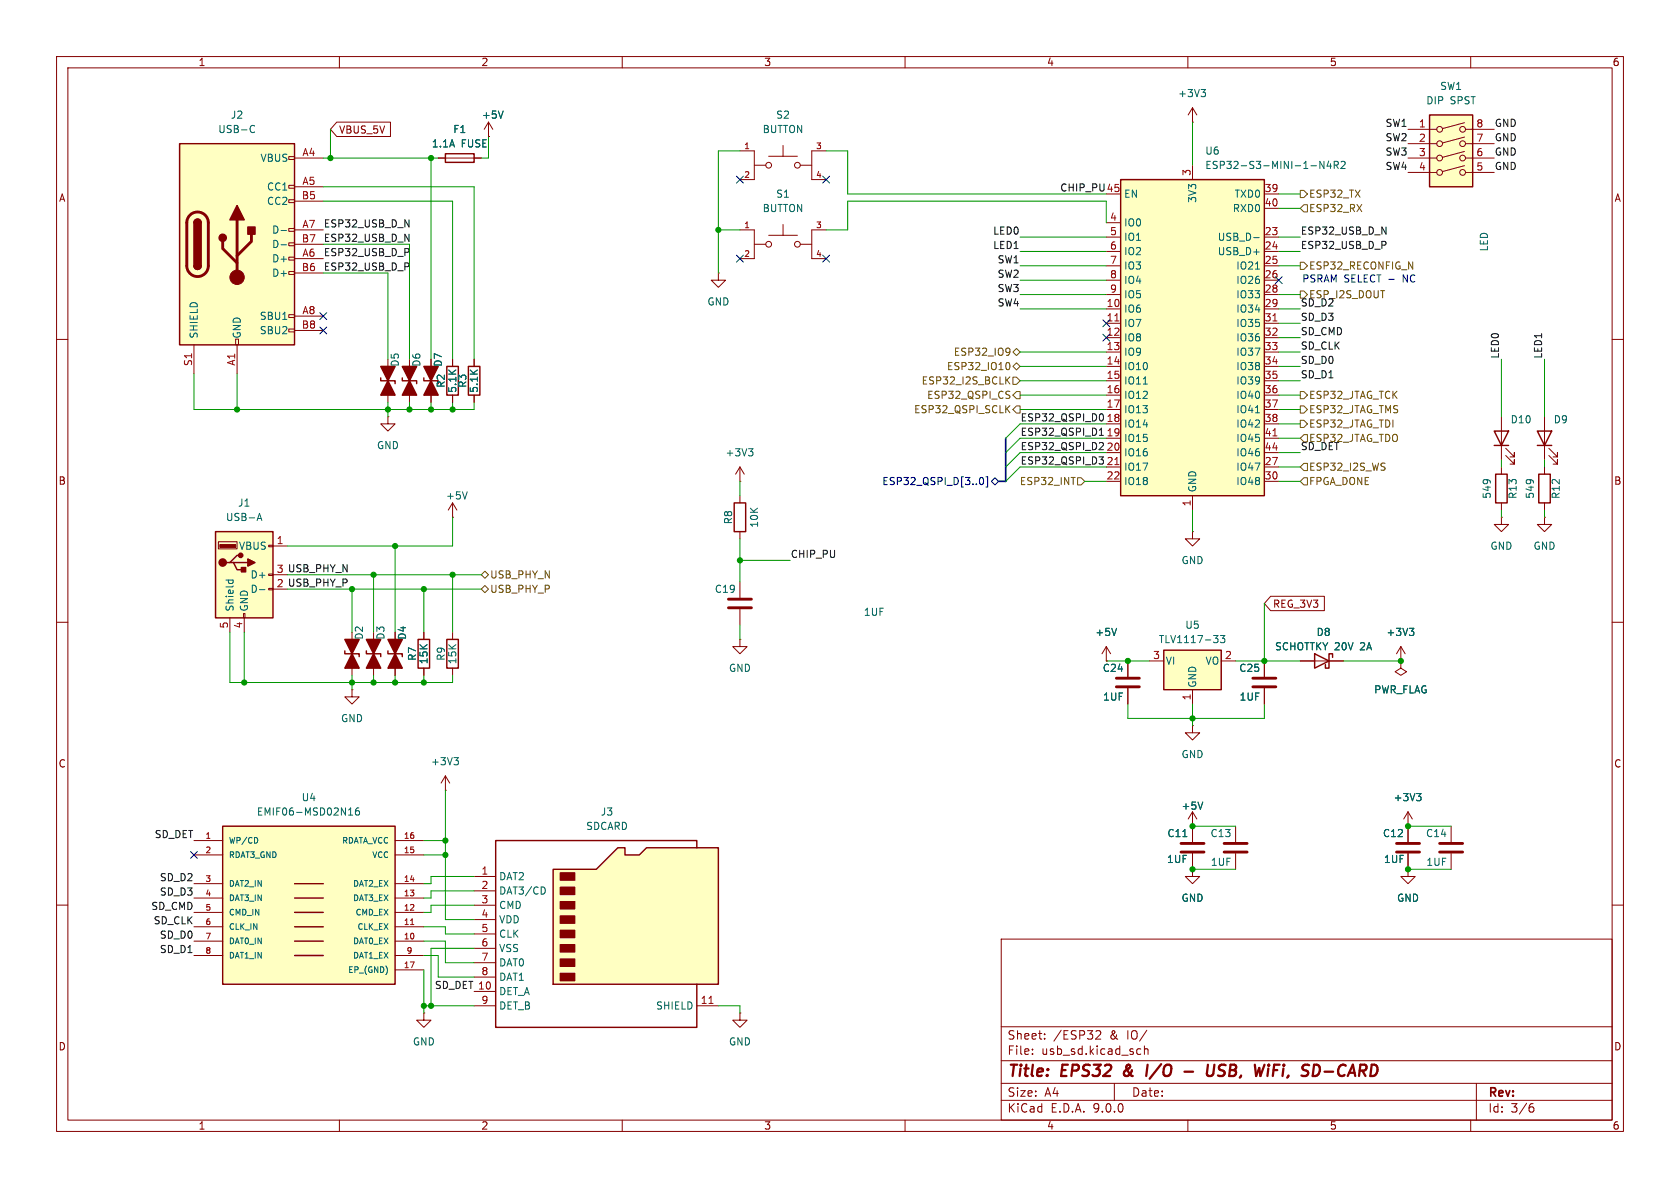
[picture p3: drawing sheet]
<svg xmlns="http://www.w3.org/2000/svg" width="297mm" height="210mm" viewBox="0 0 297 210" stroke-linecap="round" stroke-linejoin="round" font-family="sans-serif">
<g fill="none" stroke="#840000" stroke-width=".18">
<path d="M10 10h277v190h-277zM12 12h273v186h-273zM60 10v2M110 10v2M160 10v2M210 10v2M260 10v2M86.4 24.1h.1M86.4 21.6l-.8 1.3M86.4 21.6l.7 1.3M86.4 21.6v2.5M10 60h2"/>
<path d="M68.6 63.5v7.6M72.4 63.5v7.6M76.2 63.5v7.6M80 63.5v1.3M80 69.9v1.2M285 60h2M210.8 94v1.3h1.3l-1.3 1.2-1.3-1.2h1.3M210.8 94h.1M10 110h2M285 110h2M10 160h2M177 166h108v32h-108z"/>
<path d="M285 160h2M60 198v2M110 198v2M160 198v2M177 194.5h108M177 191.5h108M177 187.5h108M177 181.5h108M182.5 186.3v.1M182.5 185.5v.1M184.7 183.6v.1M184.7 182.8v.1"/>
<path d="M193.8 182.3l.5-.1 .2 .1 .1 .3-.9 1.1h.9M197 191.5v3M201.2 185.4l.5 .1M201.7 186.3l-.5 .1M202.3 185.5l.2-.1 .4 .1 .1 .9M202.3 184.9v1.5M210 198v2M260 198v2M261 191.5v6.5M270.6 195.7h.4l.2 .3-.1 .5-.5 .1M271 195.1l-.4 .1"/>
</g>
<g fill="none" stroke="#840000" stroke-width=".4">
<path d="M198.8 189.4a.53 .53 0 0 0 0 .7M202.9 188.2l-.3 2M205.3 188.1l-2.1 2.6M209.4 189.4h1.5M213.6 188.2l-.3 1.6 .2 .3a.66 .66 0 0 0 1-.3l.2-1.6M215.3 190.1l.8 .1M215.9 188.2l-.2 .1a.46 .46 0 0 0-.2 .5 .46 .46 0 0 0 .3 .4l.4 .1M224.2 188.9l-.1 1.3M224.3 188.2v.2M224.3 188.2l-.1 .1 .1 .1M224.3 188.2l.1 .1-.1 .1M225.1 189.2h.7"/>
<path d="M226.2 188.2h-.9l-.3 2M234.2 189.4h1.5"/>
</g>
<g fill="#840000" stroke="#840000" stroke-width=".25">
<path d="M76.2 67.3l1.3 2.6h-2.6z"/>
<path d="M74.9 64.8h2.6l-1.3 2.5z"/>
<path d="M68.6 67.3l1.2 2.6h-2.5z"/>
<path d="M67.3 64.8h2.5l-1.2 2.5z"/>
<path d="M72.4 67.3l1.3 2.6h-2.6z"/>
<path d="M71.1 64.8h2.6l-1.3 2.5z"/>
</g>
<path d="M67.3 66.8v.5h2.5v.5M71.1 66.8v.5h2.6v.5M74.9 66.8v.5h2.6v.5M79 64.8h2v5.1h-2z" fill="none" stroke="#840000" stroke-width=".25"/>
<path d="M89 19.6l-.5 1.3" fill="none" stroke="#006464" stroke-width=".18"/>
<path d="M31.7 25.4h20.4v35.6h-20.4z" fill="#ffffc2"/>
<g fill="none" stroke="#840000" stroke-width=".18">
<path d="M51.1 27.7h1v.5h-1zM51.1 32.8h1v.5h-1zM51.1 35.3h1v.5h-1zM52.1 27.9h5M52.1 33h5M52.1 35.6h5M41.7 59.9h.5v1.1h-.5zM51.1 40.4h1v.5h-1zM51.1 42.9h1v.5h-1zM51.1 45.5h1v.5h-1zM51.1 48h1v.5h-1zM51.1 55.6h1v.5h-1z"/>
<path d="M51.1 58.2h1v.5h-1zM52.1 40.6h5M52.1 43.2h5M52.1 45.7h5M52.1 48.3h5M52.1 55.9h5M52.1 58.4h5M34.3 61v5M41.9 61v5"/>
</g>
<path d="M31.7 25.4h20.4v35.6h-20.4zM34.3 39.4a.64 .64 0 0 1 .6-.7 .64 .64 0 0 1 .7 .7M34.3 47a.64 .64 0 0 0 .6 .6 .64 .64 0 0 0 .7-.6" fill="none" stroke="#840000" stroke-width=".25"/>
<path d="M33.6 38a1.9 1.9 0 0 1 2-.4 1.9 1.9 0 0 1 1.2 1.8v7.6a1.91 1.91 0 0 1-1.9 1.9 1.91 1.91 0 0 1-1.9-1.9v-7.8l.2-.6zM41.9 38.9v10.1M39.4 42.7v1.2l2.5 2.6M44.4 41.4v1.3l-2.5 2.5" fill="none" stroke="#840000" stroke-width=".51"/>
<g fill="#840000" stroke="#840000" stroke-width=".25">
<path d="M34.3 39.4h1.3v7.6h-1.3z"/>
<path d="M34.5 38.9a.64 .64 0 0 1 .7-.1 .64 .64 0 0 1 .4 .6h-1.3z"/>
<path d="M34.3 47h1.3a.64 .64 0 0 1-.7 .6 .64 .64 0 0 1-.6-.6z"/>
<path d="M41.9 36.3l1.3 2.6h-2.6z"/>
<path d="M43.8 40.1h1.3v1.3h-1.3z"/>
<circle cx="39.4" cy="42" r=".63"/>
</g>
<circle cx="41.9" cy="49" r="1.27" fill="#840000" stroke="#840000" stroke-width=".18"/>
<path d="M44.4 22.2h.4l.2 .1M45 23.3l-.2 .1h-.4M49.7 40.7h1M49.7 43.3h1" fill="none" stroke="#006464" stroke-width=".18"/>
<path d="M39.4 146.1h30.4v27.9h-30.4z" fill="#ffffc2"/>
<path d="M272 83.8h2.1v5.1h-2.1zM39.4 146.1h30.4v27.9h-30.4zM52.1 156.2h5M52.1 158.8h5M52.1 161.3h5M52.1 163.8h5M52.1 166.4h5M52.1 168.9h5" fill="none" stroke="#840000" stroke-width=".25"/>
<g fill="none" stroke="#840000" stroke-width=".18">
<path d="M273 91.4v1.3h1.3l-1.3 1.3-1.2-1.3h1.2M273 91.4h.1M273 82.6v1.2M273 88.9v1.3M34.3 148.6h5.1M34.3 151.1h5.1M34.3 156.2h5.1M34.3 158.8h5.1M69.8 148.6h5.1M69.8 151.1h5.1M69.8 156.2h5.1M69.8 158.8h5.1"/>
<path d="M34.3 161.3h5.1M34.3 163.8h5.1M34.3 166.4h5.1M34.3 168.9h5.1M69.8 161.3h5.1M69.8 163.8h5.1M69.8 166.4h5.1M69.8 168.9h5.1M69.8 171.5h5.1M130.8 179.1v1.2h1.3l-1.3 1.3-1.3-1.3h1.3M130.8 179.1h.1"/>
</g>
<path d="M45.5 148.3v.5M61.6 144.1h.8M61.7 143.1l.3-.3v1.3M63.4 142.8l-.3 .1a.86 .86 0 0 0 0 1.2l.4-.1 .1-.5-.3-.2h-.2l-.3 .2" fill="none" stroke="#006464" stroke-width=".18"/>
<path d="M72.6 163.4h.6" fill="none" stroke="#a90000" stroke-width=".18"/>
<path d="M97.8 153.7h7.6l3.8-3.8h1.3v1.2h2.5l1.3-1.2h12.7v24.1h-29.2z" fill="#ffffc2"/>
<path d="M271.8 76.2h2.5l-1.3 2.5zM271.8 78.7h2.5M264.4 83.8h2v5.1h-2zM232.4 115.6l2.5 1.2-2.5 1.3zM235.6 116.2v-.6h-.7v2.5h-.6v-.6M97.8 153.7h7.6l3.8-3.8h1.3v1.2h2.5l1.3-1.2h12.7v24.1h-29.2zM123.2 149.9v-1.3h-35.6v33h35.6v-7.6" fill="none" stroke="#840000" stroke-width=".25"/>
<g fill="#840000" stroke="#840000" stroke-width=".25">
<path d="M99.1 154.3h2.5v1.3h-2.5z"/>
<path d="M99.1 156.8h2.5v1.3h-2.5z"/>
<path d="M99.1 159.4h2.5v1.3h-2.5z"/>
<path d="M99.1 161.9h2.5v1.3h-2.5z"/>
<path d="M99.1 164.5h2.5v1.2h-2.5z"/>
<path d="M99.1 167h2.5v1.3h-2.5z"/>
<path d="M99.1 169.5h2.5v1.3h-2.5z"/>
<path d="M99.1 172.1h2.5v1.3h-2.5z"/>
</g>
<g fill="none" stroke="#840000" stroke-width=".18">
<path d="M210.8 19.1l-.7 1.2M210.8 19.1l.8 1.2M210.8 19.1v2.5M210.8 21.6h.1M273 73.7v7.6M273.8 79.2l1.5 1.6v-.8v.8h-.7M265.4 91.4v1.3h1.3l-1.3 1.3-1.2-1.3h1.2M265.4 91.4h.1M265.4 82.6v1.2M265.4 88.9v1.3M273.8 80.5l1.5 1.5v-.7v.7h-.7M223.5 116.8v2.8"/>
<path d="M229.9 116.8h7.6M247.6 116.8h.1M247.6 116.8v1.3l1.1 .6-1.1 .7-1-.7 1-.6M247.6 114.3l-.7 1.3M247.6 114.3l.8 1.3M247.6 114.3v2.5M78.7 139.7h.1M78.7 137.2l-.7 1.2M78.7 137.2l.8 1.2M78.7 137.2v2.5M210.8 128.3v1.2h1.3l-1.3 1.3-1.3-1.3h1.3M210.8 128.3h.1"/>
<path d="M223.5 121.7v2.8M83.8 154.9h3.8M83.8 157.5h3.8M83.8 160h3.8M83.8 162.6h3.8M83.8 165.1h3.8M83.8 167.6h3.8M83.8 170.2h3.8M83.8 172.7h3.8M83.8 175.3h3.8M83.8 177.8h3.8M123.2 177.8h3.8"/>
</g>
<path d="M212.3 15.8h.8l-.4 .5M212.9 16.3l.2 .2v.3l-.2 .3M249.2 111.1h.7l-.4 .5M249.7 111.6l.2 .2v.3l-.2 .2M80.3 133.9h.7l-.4 .5M80.8 134.4l.2 .3v.3l-.2 .2M96.2 156.9l.2 .4-.2 .7" fill="none" stroke="#006464" stroke-width=".18"/>
<path d="M125.3 177.4h.8" fill="none" stroke="#a90000" stroke-width=".18"/>
<path d="M221.5 119.9h4.1M221.5 121.4h4.1" fill="none" stroke="#840000" stroke-width=".51"/>
<path d="M198.1 31.8h25.4v55.8h-25.4z" fill="#ffffc2"/>
<path d="M198.1 31.8h25.4v55.8h-25.4z" fill="none" stroke="#840000" stroke-width=".25"/>
<g fill="none" stroke="#840000" stroke-width=".18">
<path d="M195.6 34.3h2.5M195.6 39.4h2.5M210.8 29.2v2.6M223.5 34.3h2.6M223.5 36.8h2.6M195.6 41.9h2.5M195.6 44.5h2.5M195.6 47h2.5M195.6 49.5h2.5M195.6 52.1h2.5M195.6 54.6h2.5M195.6 57.2h2.5"/>
<path d="M195.6 59.7h2.5M223.5 41.9h2.6M223.5 44.5h2.6M223.5 47h2.6M223.5 49.5h2.6M223.5 52.1h2.6M223.5 54.6h2.6M223.5 57.2h2.6M223.5 59.7h2.6M195.6 62.2h2.5M195.6 64.8h2.5M195.6 67.3h2.5"/>
<path d="M195.6 69.9h2.5M195.6 72.4h2.5M195.6 74.9h2.5M195.6 77.5h2.5M223.5 62.2h2.6M223.5 64.8h2.6M223.5 67.3h2.6M223.5 69.9h2.6M223.5 72.4h2.6M223.5 74.9h2.6M223.5 77.5h2.6M195.6 80h2.5"/>
<path d="M195.6 82.6h2.5M195.6 85.1h2.5M210.8 87.6v2.6M223.5 80h2.6M223.5 82.6h2.6M223.5 85.1h2.6M195.6 116.8h.1M195.6 114.3l-.8 1.3M195.6 114.3l.7 1.3M195.6 114.3v2.5M199.4 116.8v2.8M199.4 121.7v2.8"/>
</g>
<path d="M197.1 56.7h.7M225 56.7h.8M225 77.1h.8M197.1 82.1h.7" fill="none" stroke="#a90000" stroke-width=".18"/>
<path d="M234.1 28.5v1.3l-.8-1.3v1.3M234.9 28.5l-.3 .9h.8M235.2 28.9v.9M235.9 29.2l.6-.1 .1-.2-.1-.3-.6-.1v1.3M236.2 29.2l.4 .6M237.1 28.6l.5-.1 .2 .4-.8 .9h.8M221.6 42h1M221.9 47.6h.8M202.1 67.9h.7M221.9 73h.8M197.4 111.1l-.4 1.2" fill="none" stroke="#006464" stroke-width=".18"/>
<path d="M197.4 119.9h4M197.4 121.4h4" fill="none" stroke="#840000" stroke-width=".51"/>
<path d="M205.7 114.9h10.2v7h-10.2z" fill="#ffffc2"/>
<path d="M264.2 76.2h2.5l-1.3 2.5zM264.2 78.7h2.5M79 113h2v5.1h-2zM205.7 114.9h10.2v7h-10.2z" fill="none" stroke="#840000" stroke-width=".25"/>
<g fill="none" stroke="#840000" stroke-width=".18">
<path d="M130.8 26.7h2.5v5.1h-2.5M133.3 29.2h2.1M135.9 27.6h5.1M138.4 25.7v1.9M138.4 39.7v1.9M141.5 29.2h2M146 26.7h-2.5v5.1h2.5M130.8 40.6h2.5v5.1h-2.5M133.3 43.2h2.1M135.9 41.6h5.1M141.5 43.2h2M146 40.6h-2.5v5.1h2.5"/>
<path d="M68.6 73.7v1.2h1.2l-1.2 1.3-1.3-1.3h1.3M68.6 73.7h.1M265.4 73.7v7.6M266.2 79.2l1.5 1.6v-.8v.8h-.7M266.2 80.5l1.5 1.5v-.7v.7h-.7M80 111.8v1.2M80 118.1v1.3M203.2 116.8h2.5M215.9 116.8h2.5M210.8 121.9v2.6M248.9 146.1h.1M248.9 153.7v1.2h1.3l-1.3 1.3-1.3-1.3h1.3"/>
<path d="M248.9 153.7h.1M248.9 143.5v5.3M248.9 150.9v2.8M248.9 143.5l-.7 1.3M248.9 143.5l.8 1.3M256.5 146.1v2.7M256.5 150.9v2.8M74.9 179.1v1.2h1.3l-1.3 1.3-1.2-1.3h1.2M74.9 179.1h.1"/>
<circle cx="135.9" cy="29.2" r=".51"/>
<circle cx="141" cy="29.2" r=".51"/>
<circle cx="135.9" cy="43.2" r=".51"/>
<circle cx="141" cy="43.2" r=".51"/>
</g>
<path d="M214.5 112.3h.8l-.4 .5 .4 .1v.5l-.2 .2h-.4M215.7 112.3h.8l-.4 .5 .4 .1v.6l-.2 .1-.6-.1M250.4 140.3h.8l-.4 .5M251 140.8l.2 .2v.3l-.2 .2" fill="none" stroke="#006464" stroke-width=".18"/>
<path d="M246.9 149.1h4.1M246.9 150.6h4.1M254.5 149.1h4.1M254.5 150.6h4.1" fill="none" stroke="#840000" stroke-width=".51"/>
<path d="M252.7 20.3h7.6v12.7h-7.6z" fill="#ffffc2"/>
<g fill="none" stroke="#840000" stroke-width=".18">
<path d="M248.9 22.9h5.1M248.9 25.4h5.1M248.9 27.9h5.1M248.9 30.5h5.1M258.9 21.7l-3.9 1M258.9 24.2l-3.9 1.1M258.9 26.8l-3.9 1M258.9 29.3l-3.9 1M259.1 22.9h5.1M259.1 25.4h5.1M259.1 27.9h5.1M259.1 30.5h5.1"/>
<path d="M127 48.3v1.2h1.3l-1.3 1.3-1.3-1.3h1.3M127 48.3h.1M130.8 85.1h.1M130.8 82.6v2.5M130.8 87.6v1.3M130.8 94v1.3M130.8 82.6l-.8 1.2M130.8 82.6l.8 1.2M62.2 111.8v7.6M66 111.8v7.6M69.8 111.8v7.6M74.9 111.8v1.2"/>
<path d="M74.9 118.1v1.3M130.8 113v1.3h1.3l-1.3 1.3-1.3-1.3h1.3M130.8 113h.1M130.8 102.9v2.8M130.8 107.7v2.8M62.2 121.9v1.3h1.3l-1.3 1.3-1.2-1.3h1.2M62.2 121.9h.1M210.8 146.1h.1M210.8 153.7v1.2h1.3l-1.3 1.3-1.3-1.3h1.3M210.8 153.7h.1M210.8 143.5l-.7 1.3M210.8 143.5l.8 1.3"/>
<path d="M210.8 143.5v5.3M210.8 150.9v2.8"/>
<circle cx="254.5" cy="22.9" r=".51"/>
<circle cx="254.5" cy="25.4" r=".51"/>
<circle cx="254.5" cy="27.9" r=".51"/>
<circle cx="254.5" cy="30.5" r=".51"/>
<circle cx="258.6" cy="25.4" r=".51"/>
<circle cx="258.6" cy="30.5" r=".51"/>
<circle cx="258.6" cy="22.9" r=".51"/>
<circle cx="258.6" cy="27.9" r=".51"/>
</g>
<path d="M252.7 20.3h7.6v12.7h-7.6zM129.8 88.9h2v5.1h-2zM61 115.1v.5h2.5v.5M64.8 115.1v.5h2.5v.5M68.6 115.1v.5h2.5v.5M73.9 113h2v5.1h-2z" fill="none" stroke="#840000" stroke-width=".25"/>
<path d="M132.3 79.3h.8l-.4 .5M132.9 79.8l.2 .2v.3l-.2 .3M209.1 147.9h.7M212.6 141.8l-.4 1.3" fill="none" stroke="#006464" stroke-width=".18"/>
<path d="M128.8 105.9h4M128.8 107.4h4M208.8 149.1h4.1M208.8 150.6h4.1" fill="none" stroke="#840000" stroke-width=".51"/>
<g fill="#840000" stroke="#840000" stroke-width=".25">
<path d="M62.2 115.6l1.3 2.5h-2.5z"/>
<path d="M61 113h2.5l-1.3 2.6z"/>
<path d="M66 115.6l1.3 2.5h-2.5z"/>
<path d="M64.8 113h2.5l-1.3 2.6z"/>
<path d="M69.8 115.6l1.3 2.5h-2.5z"/>
<path d="M68.6 113h2.5l-1.3 2.6z"/>
</g>
<path d="M38.1 94h10.2v15.2h-10.2z" fill="#ffffc2"/>
<path d="M78.7 27.2h5.1v1.5h-5.1zM82.8 64.8h2v5.1h-2zM38.1 94h10.2v15.2h-10.2zM40.6 99.4h.7l.6 1.3h1.3M41.3 99.4h2.5M42.5 98.2h-.6l-1.3 1.2h-.6" fill="none" stroke="#840000" stroke-width=".25"/>
<g fill="#840000" stroke="#840000" stroke-width=".25">
<path d="M42.7 100.3h.7v.8h-.7z"/>
<path d="M43.8 98.8l1.3 .6-1.3 .7z"/>
<circle cx="39.4" cy="99.4" r=".63"/>
<circle cx="42.5" cy="98.2" r=".38"/>
</g>
<path d="M38.9 96.3h2.8v.5h-2.8z" fill="#840000" stroke="#840000" stroke-width=".18"/>
<g fill="none" stroke="#840000" stroke-width=".18">
<path d="M59.5 21.6h9.5v2.5h-9.5l-1.1-1.2zM77.5 27.9h7.6M86.4 24.1h.1M76.2 63.5v2.5M76.2 68.6v2.5M80 63.5v1.3M80 69.9v1.2M83.8 63.5v1.3M83.8 69.9v1.2M38.6 95.8h3.3v1.2h-3.3zM47.5 96.4h.8v.2h-.8zM48.3 96.5h2.5"/>
<path d="M80 91.4h.1M80 88.9l-.8 1.3M80 88.9l.8 1.3M80 88.9v2.5M40.6 109.2v2.6M43.1 108.5h.2v.7h-.2zM43.2 109.2v2.6M47.5 101.5h.8v.2h-.8zM47.5 104h.8v.3h-.8zM48.3 101.6h2.5M69.8 111.8v2.5M69.8 116.8v2.6"/>
<path d="M74.9 111.8v1.2M74.9 118.1v1.3M195.6 116.8h.1M199.4 116.8v2.8M223.5 116.8v2.8M224.6 105.4h9.5v2.6h-9.5l-1.1-1.3zM229.9 116.8h2.5M234.9 116.8h2.6M247.6 116.8h.1M199.4 121.7v2.8M223.5 121.7v2.8M210.8 146.1h.1"/>
<path d="M210.8 153.7h.1M210.8 146.1v2.7M210.8 150.9v2.8M218.4 146.1v2.7M218.4 150.9v2.8M248.9 146.1h.1M248.9 153.7h.1M248.9 146.1v2.7M248.9 150.9v2.8"/>
</g>
<g fill="none" stroke="#006464" stroke-width=".18">
<path d="M89 19.6l-.5 1.3M45.4 92l.5-1.3 .4 1.3M45.6 91.7h.6M82.6 86.9l-.4 1.3M39.9 102.5h1.3M40.4 102.5v.4M41.2 102.5v.4M45.9 104.2h.9M197.4 111.1l-.4 1.2M249.2 111.1h.7l-.4 .5M249.7 111.6l.2 .2v.3l-.2 .2M209.1 147.9h.7"/>
<path d="M212.6 141.8l-.4 1.3M250.4 140.3h.8l-.4 .5M251 140.8l.2 .2v.3l-.2 .2"/>
</g>
<path d="M216.4 149.1h4.1M216.4 150.6h4.1" fill="none" stroke="#840000" stroke-width=".51"/>
<g fill="none" stroke="#725600" stroke-width=".18">
<path d="M229.9 33.7h.6l.6 .6-.6 .6h-.6zM229.9 36.8l.6-.6h.6v1.3h-.6zM229.9 51.4h.6l.6 .7-.6 .6h-.6zM229.9 46.4h.6l.6 .6-.6 .6h-.6zM178 72.2l.5 .8M178 67.2l.5 .7M178.1 64.1a.68 .68 0 0 1 .5 .6 .68 .68 0 0 1-.5 .6M178.3 61.5l.2 .2a1.07 1.07 0 0 1-.1 1M178.4 69.2h.1M178.5 69.9v.4M178.5 71.7l-.7 .7M178.5 66.6l-.7 .7"/>
<path d="M178.5 62.1l-.2 .2M179.1 62.2l.6-.6 .6 .6-.6 .7zM179.1 66.7h.6l.6 .6-.6 .6h-.6zM179.1 64.8l.6-.7 .6 .7-.6 .6zM179.7 69.2h.6v1.3h-.6l-.6-.6zM179.7 71.8h.6v1.2h-.6l-.6-.6zM229.9 74.3h.6l.6 .6-.6 .7h-.6zM229.9 71.8h.6l.6 .6-.6 .6h-.6zM229.9 69.2h.6l.6 .7-.6 .6h-.6zM230.5 76.8h.6v1.3h-.6l-.6-.6zM190.5 84.5h.6l.7 .6-.7 .6h-.6zM229.9 85.1l.6-.6h.6v1.2h-.6z"/>
<path d="M229.9 82.6l.6-.7h.6v1.3h-.6zM244.7 81.9h.2M244.8 82.6v.4M85.1 104.1l.6-.6 .7 .6-.7 .7zM85.1 101.6l.6-.6 .7 .6-.7 .6z"/>
</g>
<g fill="none" stroke="#000084" stroke-width=".18">
<path d="M130.2 31.1l1.2 1.3M131.4 31.1l-1.2 1.3M145.4 31.1l1.3 1.3M146.7 31.1l-1.3 1.3M56.5 57.8l1.3 1.2M56.5 55.3l1.3 1.2M57.8 57.8l-1.3 1.2M57.8 55.3l-1.3 1.2M130.2 45.1l1.2 1.2M131.4 45.1l-1.2 1.2M145.4 45.1l1.3 1.2M146.7 45.1l-1.3 1.2"/>
<path d="M195 56.5l1.2 1.3M195 59.1l1.2 1.2M196.2 56.5l-1.2 1.3M196.2 59.1l-1.2 1.2M225.5 48.9l1.2 1.2M226.7 48.9l-1.2 1.2M173.3 84.5l.2-.1a.68 .68 0 0 1 .4 .6 .68 .68 0 0 1-.4 .7l-.2-.2M174.3 84.3h.3v1.8h-.3M175.3 85.1l.6-.6 .6 .6-.6 .6zM33.7 150.5l1.2 1.2M34.9 150.5l-1.2 1.2"/>
</g>
<g fill="none" stroke="#0f0f0f" stroke-width=".18">
<path d="M71.6 38.9l.7 1.2v-1.2M71.6 41.4l.7 1.3v-1.3M72.2 44l.1 .2-.1 .3M72.2 46.5l.1 .2-.1 .4M244.3 40.1l.7 1.3v-1.3M244.9 42.7l.1 .2-.1 .4M194.3 77h.8M194.5 76l.2-.3v1.3M194.8 73.1a.79 .79 0 0 1 0 1.3M194.8 78.2l.2 .1M195 78.8l-.7 .7h.8M194.3 80.8h.8l-.4 .5"/>
<path d="M194.8 81.3l.2 .1M195 81.9l-.2 .1"/>
</g>
<path d="M177.8 77.5v7.6h-1.3" fill="none" stroke="#000084" stroke-width=".3"/>
<g fill="none" stroke="#009600" stroke-width=".18">
<path d="M57.1 35.6h22.9v27.9M57.1 27.9h20.4M57.1 33h26.7v30.5M58.4 22.9v5M76.2 27.9v35.6M86.4 24.1v3.8h-1.3M130.8 26.7h-3.8v21.6M146 26.7h3.9v7.6h45.7M195.6 39.4v-3.8h-45.7v5h-3.9M210.8 21.6v7.6M226.1 34.3h3.8M226.1 36.8h3.8"/>
<path d="M57.1 43.2h15.3v20.3M57.1 48.3h11.5v15.2M127 40.6h3.8M180.3 44.5h15.3M180.3 54.6h15.3M180.3 52.1h15.3M180.3 49.5h15.3M180.3 41.9h15.3M180.3 47h15.3M226.1 44.5h3.8M226.1 54.6h3.8M226.1 52.1h3.8"/>
<path d="M226.1 41.9h3.8M226.1 47h3.8M226.1 59.7h3.8M226.1 57.2h3.8M34.3 66v6.4h49.5v-1.3M41.9 66v6.4M68.6 71.1v2.6M72.4 71.1v1.3M76.2 71.1v1.3M80 71.1v1.3M180.3 72.4h15.3M180.3 62.2h15.3"/>
<path d="M180.3 69.9h15.3M180.3 64.8h15.3M180.3 67.3h15.3M195.6 74.9h-15.3l-2.5 2.6M195.6 77.5h-15.3l-2.5 2.5M226.1 72.4h3.8M226.1 62.2h3.8M226.1 74.9h3.8M226.1 69.9h3.8M226.1 77.5h3.8M226.1 64.8h3.8M226.1 67.3h3.8"/>
<path d="M265.4 63.5v10.2M273 63.5v10.2M69.8 96.5v15.3M80 91.4v5.1h-29.2M130.8 99.1h8.9M130.8 85.1v2.5M130.8 95.3v7.6M191.8 85.1h3.8M195.6 80h-15.3l-2.5 2.6M195.6 82.6h-15.3l-2.5 2.5M210.8 90.2v3.8M226.1 80h3.8"/>
<path d="M226.1 85.1h3.8M226.1 82.6h3.8M265.4 81.3v1.3M265.4 90.2v1.2M273 81.3v1.3M273 90.2v1.2M40.6 111.8v8.9h39.4v-1.3M43.2 111.8v8.9M50.8 101.6h34.3M50.8 104.1h34.3M62.2 104.1v7.7M62.2 119.4v2.5"/>
<path d="M66 101.6v10.2M66 119.4v1.3M69.8 119.4v1.3M74.9 104.1v7.7M74.9 119.4v1.3M80 101.6v10.2M130.8 110.5v2.5M195.6 116.8h7.6M218.4 116.8h11.5M223.5 106.7v10.1M237.5 116.8h10.1M78.7 139.7v22.9h5.1"/>
<path d="M199.4 124.5v2.5h24.1v-2.5M210.8 124.5v3.8M74.9 151.1h3.8M74.9 148.6h3.8M83.8 154.9h-7.6v1.3h-1.3M83.8 157.5h-7.6v1.3h-1.3M210.8 146.1h7.6M210.8 153.7h7.6M248.9 146.1h7.6M248.9 153.7h7.6M74.9 171.5v7.6M74.9 163.8h3.8v1.3h5.1"/>
<path d="M74.9 166.4h3.8v3.8h5.1M74.9 168.9h2.6v3.8h6.3M74.9 177.8h8.9M83.8 160h-7.6v1.3h-1.3M83.8 167.6h-7.6v10.2M127 177.8h3.8v1.3"/>
</g>
<g fill="#009600" stroke="#009600" stroke-width=".18">
<circle cx="78.7" cy="151.1" r=".46"/>
<circle cx="78.7" cy="148.6" r=".46"/>
<circle cx="74.9" cy="177.8" r=".46"/>
<circle cx="76.2" cy="177.8" r=".46"/>
<circle cx="130.8" cy="99.1" r=".46"/>
<circle cx="76.2" cy="72.4" r=".46"/>
<circle cx="127" cy="40.6" r=".46"/>
<circle cx="62.2" cy="104.1" r=".46"/>
<circle cx="66" cy="101.6" r=".46"/>
<circle cx="74.9" cy="104.1" r=".46"/>
<circle cx="69.8" cy="96.5" r=".46"/>
<circle cx="80" cy="101.6" r=".46"/>
<circle cx="69.8" cy="120.7" r=".46"/>
<circle cx="74.9" cy="120.7" r=".46"/>
<circle cx="72.4" cy="72.4" r=".46"/>
<circle cx="68.6" cy="72.4" r=".46"/>
<circle cx="80" cy="72.4" r=".46"/>
<circle cx="41.9" cy="72.4" r=".46"/>
<circle cx="58.4" cy="27.9" r=".46"/>
<circle cx="76.2" cy="27.9" r=".46"/>
<circle cx="62.2" cy="120.7" r=".46"/>
<circle cx="66" cy="120.7" r=".46"/>
<circle cx="43.2" cy="120.7" r=".46"/>
<circle cx="210.8" cy="127" r=".46"/>
<circle cx="223.5" cy="116.8" r=".46"/>
<circle cx="199.4" cy="116.8" r=".46"/>
<circle cx="248.9" cy="153.7" r=".46"/>
<circle cx="248.9" cy="146.1" r=".46"/>
<circle cx="210.8" cy="153.7" r=".46"/>
<circle cx="210.8" cy="146.1" r=".46"/>
<circle cx="247.6" cy="116.8" r=".46"/>
</g>
<g font-size="2.8" fill="#840000">
<text x="178" y="190.9">Title:</text>
<text x="187.7" y="190.9">EPS32</text>
<text x="199.5" y="190.9">&amp;</text>
<text x="204.3" y="190.9">I/O</text>
<text x="216.6" y="190.9">USB,</text>
<text x="225.8" y="190.9">WiFi,</text>
<text x="235" y="190.9">SD-CARD</text>
</g>
<g font-size="2.1" fill="#840000">
<text x="178" y="184">Sheet:</text>
<text x="186.2" y="184">/ESP32</text>
<text x="196.2" y="184">&amp;</text>
<text x="199.4" y="184">IO/</text>
<text x="178" y="186.7">File:</text>
<text x="184.1" y="186.7">usb_sd.kicad_sch</text>
<text x="178" y="196.9">KiCad</text>
<text x="178" y="194.1">Size:</text>
<text x="184.7" y="194.1">A4</text>
<text x="185.7" y="196.9">E.D.A.</text>
<text x="193.3" y="196.9">9.0.0</text>
<text x="200" y="194.1">Date:</text>
<text x="263" y="194.3">Rev:</text>
<text x="263" y="196.9">Id:</text>
<text x="267.1" y="196.9">3/6</text>
</g>
<g font-size="1.8" fill="#840000">
<text x="35" y="11.9">1</text>
<text x="85" y="11.9">2</text>
<text x="135" y="11.9">3</text>
<text x="185" y="11.9">4</text>
<text x="235" y="11.9">5</text>
<text x="285" y="11.9">6</text>
<text x="59.8" y="23.8">VBUS_5V</text>
<text x="10.3" y="35.9">A</text>
<text x="285.3" y="35.9">A</text>
<text x="10.3" y="85.9">B</text>
<text x="285.3" y="85.9">B</text>
<text x="224.9" y="107.6">REG_3V3</text>
<text x="10.3" y="135.9">C</text>
<text x="285.3" y="135.9">C</text>
<text x="10.3" y="185.9">D</text>
<text x="285.3" y="185.9">D</text>
<text x="35" y="199.9">1</text>
<text x="85" y="199.9">2</text>
<text x="135" y="199.9">3</text>
<text x="185" y="199.9">4</text>
<text x="235" y="199.9">5</text>
<text x="285" y="199.9">6</text>
</g>
<g font-size="1.8" fill="#006464">
<text x="208.2" y="17.4">+3V3</text>
<text x="254.5" y="16.1">SW1</text>
<text x="38.5" y="23.7">USB-C</text>
<text x="40.7" y="21.2">J2</text>
<text x="80" y="23.7">F1</text>
<text x="85.1" y="21.2">+5V</text>
<text x="134.7" y="23.7">BUTTON</text>
<text x="137.1" y="21.2">S2</text>
<text x="252.1" y="18.6">DIP</text>
<text x="256.4" y="18.6">SPST</text>
<text x="46" y="28.8">VBUS</text>
<text x="76.2" y="26.3">1.1A</text>
<text x="81.5" y="26.3">FUSE</text>
<text x="213" y="27.5">U6</text>
<text x="47.1" y="33.9">CC1</text>
<text x="137.1" y="35.2">S1</text>
<text x="198.6" y="35.2">EN</text>
<text x="211.7" y="36" transform="rotate(-90 211.7 36)">3V3</text>
<text x="213" y="30.1">ESP32-S3-MINI-1-N4R2</text>
<text x="218.2" y="35.2">TXD0</text>
<text x="47.1" y="36.4">CC2</text>
<text x="48" y="41.5">D-</text>
<text x="134.7" y="37.7">BUTTON</text>
<text x="198.6" y="40.2">IO0</text>
<text x="217.8" y="37.7">RXD0</text>
<text x="48" y="44">D-</text>
<text x="48" y="46.6">D+</text>
<text x="198.6" y="42.8">IO1</text>
<text x="198.6" y="45.3">IO2</text>
<text x="198.6" y="47.9">IO3</text>
<text x="215.2" y="42.8">USB_D-</text>
<text x="215.2" y="45.3">USB_D+</text>
<text x="218.5" y="47.9">IO21</text>
<text x="263.2" y="44.6" transform="rotate(-90 263.2 44.6)">LED</text>
<text x="48" y="49.1">D+</text>
<text x="198.6" y="50.4">IO4</text>
<text x="198.6" y="52.9">IO5</text>
<text x="218.5" y="50.4">IO26</text>
<text x="218.5" y="52.9">IO33</text>
<text x="35.2" y="59.9" transform="rotate(-90 35.2 59.9)">SHIELD</text>
<text x="42.8" y="59.9" transform="rotate(-90 42.8 59.9)">GND</text>
<text x="45.8" y="56.7">SBU1</text>
<text x="45.8" y="59.3">SBU2</text>
<text x="125" y="54.2">GND</text>
<text x="198.6" y="55.5">IO6</text>
<text x="198.6" y="58">IO7</text>
<text x="218.5" y="55.5">IO34</text>
<text x="218.5" y="58">IO35</text>
<text x="70.7" y="64.9" transform="rotate(-90 70.7 64.9)">D5</text>
<text x="74.5" y="64.9" transform="rotate(-90 74.5 64.9)">D6</text>
<text x="78.3" y="64.9" transform="rotate(-90 78.3 64.9)">D7</text>
<text x="198.6" y="60.6">IO8</text>
<text x="198.6" y="63.1">IO9</text>
<text x="198.6" y="65.6">IO10</text>
<text x="218.5" y="60.6">IO36</text>
<text x="218.5" y="63.1">IO37</text>
<text x="218.5" y="65.6">IO38</text>
<text x="78.8" y="68.7" transform="rotate(-90 78.8 68.7)">R2</text>
<text x="80.9" y="69.6" transform="rotate(-90 80.9 69.6)">5.1K</text>
<text x="82.7" y="68.7" transform="rotate(-90 82.7 68.7)">R3</text>
<text x="84.7" y="69.6" transform="rotate(-90 84.7 69.6)">5.1K</text>
<text x="198.6" y="68.2">IO11</text>
<text x="198.6" y="70.7">IO12</text>
<text x="218.5" y="68.2">IO39</text>
<text x="218.5" y="70.7">IO40</text>
<text x="198.6" y="73.3">IO13</text>
<text x="198.6" y="75.8">IO14</text>
<text x="218.5" y="73.3">IO41</text>
<text x="218.5" y="75.8">IO42</text>
<text x="267" y="75">D10</text>
<text x="274.6" y="75">D9</text>
<text x="66.5" y="79.6">GND</text>
<text x="128.2" y="80.9">+3V3</text>
<text x="198.6" y="78.3">IO15</text>
<text x="198.6" y="80.9">IO16</text>
<text x="198.6" y="83.4">IO17</text>
<text x="218.5" y="78.3">IO45</text>
<text x="218.5" y="80.9">IO46</text>
<text x="218.5" y="83.4">IO47</text>
<text x="42" y="89.8">J1</text>
<text x="78.7" y="88.5">+5V</text>
<text x="198.6" y="86">IO18</text>
<text x="211.7" y="87.1" transform="rotate(-90 211.7 87.1)">GND</text>
<text x="218.5" y="86">IO48</text>
<text x="263.8" y="88.3" transform="rotate(-90 263.8 88.3)">549</text>
<text x="268.3" y="88.3" transform="rotate(-90 268.3 88.3)">R13</text>
<text x="271.4" y="88.3" transform="rotate(-90 271.4 88.3)">549</text>
<text x="275.9" y="88.3" transform="rotate(-90 275.9 88.3)">R12</text>
<text x="39.8" y="92.3">USB-A</text>
<text x="129.6" y="92.8" transform="rotate(-90 129.6 92.8)">R8</text>
<text x="134.2" y="93.4" transform="rotate(-90 134.2 93.4)">10K</text>
<text x="42.1" y="97.4">VBUS</text>
<text x="208.8" y="99.9">GND</text>
<text x="263.4" y="97.4">GND</text>
<text x="271" y="97.4">GND</text>
<text x="44.2" y="102.5">D+</text>
<text x="44.2" y="105">D-</text>
<text x="126.3" y="105">C19</text>
<text x="41.5" y="108.2" transform="rotate(-90 41.5 108.2)">Shield</text>
<text x="44" y="108.2" transform="rotate(-90 44 108.2)">GND</text>
<text x="64.4" y="113.2" transform="rotate(-90 64.4 113.2)">D2</text>
<text x="68.2" y="113.2" transform="rotate(-90 68.2 113.2)">D3</text>
<text x="72" y="113.2" transform="rotate(-90 72 113.2)">D4</text>
<text x="152.6" y="109.1">1UF</text>
<text x="193.5" y="112.6">+5V</text>
<text x="204.8" y="113.9">TLV1117-33</text>
<text x="209.4" y="111.4">U5</text>
<text x="232.7" y="112.6">D8</text>
<text x="245" y="112.6">+3V3</text>
<text x="73.8" y="116.9" transform="rotate(-90 73.8 116.9)">R7</text>
<text x="75.8" y="117.5" transform="rotate(-90 75.8 117.5)">15K</text>
<text x="78.8" y="116.9" transform="rotate(-90 78.8 116.9)">R9</text>
<text x="80.9" y="117.5" transform="rotate(-90 80.9 117.5)">15K</text>
<text x="128.8" y="119">GND</text>
<text x="194.9" y="119">C24</text>
<text x="206" y="117.7">VI</text>
<text x="213" y="117.7">VO</text>
<text x="219" y="119">C25</text>
<text x="225.3" y="115.2">SCHOTTKY 20V</text>
<text x="240.6" y="115.2">2A</text>
<text x="194.9" y="124.1">1UF</text>
<text x="211.7" y="121.7" transform="rotate(-90 211.7 121.7)">GND</text>
<text x="219" y="124.1">1UF</text>
<text x="242.8" y="122.8">PWR_FLAG</text>
<text x="60.2" y="127.9">GND</text>
<text x="76.1" y="135.5">+3V3</text>
<text x="208.8" y="134.2">GND</text>
<text x="53.2" y="141.8">U4</text>
<text x="208.8" y="143.3">+5V</text>
<text x="246.3" y="141.8">+3V3</text>
<text x="45.3" y="144.4">EMIF06-MSD02N16</text>
<text x="103.5" y="146.9">SDCARD</text>
<text x="106.1" y="144.4">J3</text>
<text x="206.3" y="148.2">C11</text>
<text x="213.9" y="148.2">C13</text>
<text x="244.4" y="148.2">C12</text>
<text x="252" y="148.2">C14</text>
<text x="88.1" y="155.8">DAT2</text>
<text x="206.2" y="152.8">1UF</text>
<text x="214" y="153.3">1UF</text>
<text x="244.6" y="152.8">1UF</text>
<text x="252.1" y="153.3">1UF</text>
<text x="88.1" y="158.3">DAT3/CD</text>
<text x="88.1" y="160.9">CMD</text>
<text x="208.8" y="159.6">GND</text>
<text x="246.9" y="159.6">GND</text>
<text x="88.1" y="163.4">VDD</text>
<text x="88.1" y="166">CLK</text>
<text x="88.1" y="168.5">VSS</text>
<text x="88.1" y="171">DAT0</text>
<text x="88.1" y="173.6">DAT1</text>
<text x="88.1" y="176.1">DET_A</text>
<text x="88.1" y="178.7">DET_B</text>
<text x="115.9" y="178.7">SHIELD</text>
<text x="72.9" y="185">GND</text>
<text x="128.8" y="185">GND</text>
</g>
<g font-size="1.8" fill="#0f0f0f">
<text x="244.8" y="22.5">SW1</text>
<text x="264.2" y="22.5">GND</text>
<text x="244.8" y="27.6">SW3</text>
<text x="244.8" y="25.1">SW2</text>
<text x="264.2" y="25.1">GND</text>
<text x="264.2" y="27.6">GND</text>
<text x="187.3" y="33.9">CHIP_PU 45</text>
<text x="244.8" y="30.1">SW4</text>
<text x="264.2" y="30.1">GND</text>
<text x="57.1" y="40.3">ESP32_USB_D_N</text>
<text x="175.5" y="41.6">LED0</text>
<text x="229.9" y="41.6">ESP32_USB_D_N</text>
<text x="57.1" y="42.8">ESP32_USB_D_N</text>
<text x="57.1" y="47.9">ESP32_USB_D_P</text>
<text x="57.1" y="45.4">ESP32_USB_D_P</text>
<text x="175.5" y="44.1">LED1</text>
<text x="176.3" y="46.6">SW1</text>
<text x="229.9" y="44.1">ESP32_USB_D_P</text>
<text x="176.3" y="49.2">SW2</text>
<text x="176.3" y="51.7">SW3</text>
<text x="176.3" y="54.3">SW4</text>
<text x="229.9" y="59.3">SD_CMD</text>
<text x="229.9" y="54.3">SD_D2</text>
<text x="229.9" y="56.8">SD_D3</text>
<text x="229.9" y="64.4">SD_D0</text>
<text x="229.9" y="61.9">SD_CLK</text>
<text x="265.1" y="63.5" transform="rotate(-90 265.1 63.5)">LED0</text>
<text x="272.7" y="63.5" transform="rotate(-90 272.7 63.5)">LED1</text>
<text x="229.9" y="67">SD_D1</text>
<text x="180.3" y="77.1">ESP32_QSPI_D1</text>
<text x="180.3" y="74.6">ESP32_QSPI_D0</text>
<text x="180.3" y="82.2">ESP32_QSPI_D3</text>
<text x="180.3" y="79.7">ESP32_QSPI_D2</text>
<text x="195.5" y="79.8">20</text>
<text x="195.5" y="82.3">21</text>
<text x="229.9" y="79.7">SD_DET</text>
<text x="48.8" y="101.3">3 USB_PHY_N</text>
<text x="139.7" y="98.7">CHIP_PU</text>
<text x="48.8" y="103.9">2 USB_PHY_P</text>
<text x="27.3" y="148.2">SD_DET</text>
<text x="28.2" y="155.9">SD_D2</text>
<text x="26.6" y="160.9">SD_CMD</text>
<text x="28.2" y="158.4">SD_D3</text>
<text x="27.1" y="163.5">SD_CLK</text>
<text x="28.2" y="166">SD_D0</text>
<text x="28.2" y="168.6">SD_D1</text>
<text x="76.8" y="174.9">SD_DET 10</text>
</g>
<g font-size="1.8" fill="#a90000">
<text x="250.8" y="22.6">1</text>
<text x="260.9" y="22.6">8</text>
<text x="53.4" y="27.7">A4</text>
<text x="250.8" y="25.1">2</text>
<text x="250.8" y="27.7">3</text>
<text x="260.9" y="25.1">7</text>
<text x="260.9" y="27.7">6</text>
<text x="53.3" y="35.3">B5</text>
<text x="53.4" y="32.8">A5</text>
<text x="210.6" y="31.2" transform="rotate(-90 210.6 31.2)">3</text>
<text x="223.5" y="34">39</text>
<text x="250.8" y="30.2">4</text>
<text x="260.9" y="30.2">5</text>
<text x="53.4" y="40.4">A7</text>
<text x="196.1" y="39.1">4</text>
<text x="196.1" y="41.7">5</text>
<text x="223.5" y="36.6">40</text>
<text x="223.5" y="41.7">23</text>
<text x="53.3" y="42.9">B7</text>
<text x="53.4" y="45.5">A6</text>
<text x="196.1" y="44.2">6</text>
<text x="196.1" y="46.7">7</text>
<text x="223.5" y="44.2">24</text>
<text x="223.5" y="46.7">25</text>
<text x="53.3" y="48">B6</text>
<text x="196.1" y="49.3">8</text>
<text x="196.1" y="51.8">9</text>
<text x="223.5" y="49.3">26</text>
<text x="223.5" y="51.8">28</text>
<text x="53.3" y="58.2">B8</text>
<text x="53.4" y="55.6">A8</text>
<text x="195.5" y="54.4">10</text>
<text x="195.5" y="56.9">11</text>
<text x="195.5" y="59.4">12</text>
<text x="223.5" y="54.4">29</text>
<text x="223.5" y="56.9">31</text>
<text x="223.5" y="59.4">32</text>
<text x="34" y="64.8" transform="rotate(-90 34 64.8)">S1</text>
<text x="41.7" y="64.8" transform="rotate(-90 41.7 64.8)">A1</text>
<text x="195.5" y="62">13</text>
<text x="195.5" y="64.5">14</text>
<text x="223.5" y="62">33</text>
<text x="223.5" y="64.5">34</text>
<text x="195.5" y="67.1">15</text>
<text x="195.5" y="69.6">16</text>
<text x="223.5" y="67.1">35</text>
<text x="223.5" y="69.6">36</text>
<text x="195.5" y="72.1">17</text>
<text x="195.5" y="74.7">18</text>
<text x="195.5" y="77.2">19</text>
<text x="223.5" y="72.1">37</text>
<text x="223.5" y="74.7">38</text>
<text x="223.5" y="77.2">41</text>
<text x="223.5" y="79.8">44</text>
<text x="223.5" y="82.3">27</text>
<text x="195.5" y="84.8">22</text>
<text x="210.6" y="89.6" transform="rotate(-90 210.6 89.6)">1</text>
<text x="223.5" y="84.8">30</text>
<text x="48.8" y="96.3">1</text>
<text x="40.4" y="111.2" transform="rotate(-90 40.4 111.2)">5</text>
<text x="42.9" y="111.2" transform="rotate(-90 42.9 111.2)">4</text>
<text x="203.8" y="116.6">3</text>
<text x="216.5" y="116.6">2</text>
<text x="210.6" y="123.9" transform="rotate(-90 210.6 123.9)">1</text>
<text x="85" y="154.7">1</text>
<text x="85" y="157.2">2</text>
<text x="85" y="159.8">3</text>
<text x="85" y="162.3">4</text>
<text x="85" y="164.8">5</text>
<text x="85" y="167.4">6</text>
<text x="85" y="169.9">7</text>
<text x="85" y="172.5">8</text>
<text x="85" y="177.5">9</text>
<text x="123.8" y="177.5">11</text>
</g>
<g font-size="1.8" fill="#725600">
<text x="231.3" y="35.2">ESP32_TX</text>
<text x="231.3" y="37.7">ESP32_RX</text>
<text x="231.3" y="47.9">ESP32_RECONFIG_N</text>
<text x="231.3" y="52.9">ESP_I2S_DOUT</text>
<text x="167.3" y="65.6">ESP32_IO10</text>
<text x="168.5" y="63.1">ESP32_IO9</text>
<text x="162.8" y="68.2">ESP32_I2S_BCLK</text>
<text x="163.8" y="70.7">ESP32_QSPI_CS</text>
<text x="231.3" y="70.7">ESP32_JTAG_TCK</text>
<text x="161.5" y="73.3">ESP32_QSPI_SCLK</text>
<text x="231.3" y="75.8">ESP32_JTAG_TDI</text>
<text x="231.3" y="73.3">ESP32_JTAG_TMS</text>
<text x="231.3" y="83.4">ESP32_I2S_WS</text>
<text x="231.3" y="78.3">ESP32_JTAG_TDO</text>
<text x="180.2" y="86">ESP32_INT</text>
<text x="231.3" y="86">FPGA_DONE</text>
<text x="86.6" y="105">USB_PHY_P</text>
<text x="86.6" y="102.5">USB_PHY_N</text>
</g>
<g font-size="1.8" fill="#0000c2">
<text x="230.1" y="50.1">PSRAM SELECT -</text>
<text x="248.3" y="50.1">NC</text>
</g>
<text font-size="1.8" fill="#000084" x="155.9" y="86">ESP32_QSPI_D[3..0]</text>
<g font-size="1.4" fill="#a90000">
<text x="131.5" y="26.4">1</text>
<text x="144.2" y="26.4">3</text>
<text x="131.5" y="31.5">2</text>
<text x="144.2" y="31.5">4</text>
<text x="131.5" y="40.4">1</text>
<text x="144.2" y="40.4">3</text>
<text x="131.5" y="45.5">2</text>
<text x="144.2" y="45.5">4</text>
<text x="36.2" y="148.3">1</text>
<text x="71.3" y="148.3">16</text>
<text x="36.2" y="150.9">2</text>
<text x="36.2" y="156">3</text>
<text x="71.3" y="150.9">15</text>
<text x="71.3" y="156">14</text>
<text x="36.2" y="158.5">4</text>
<text x="36.2" y="161">5</text>
<text x="71.3" y="158.5">13</text>
<text x="71.3" y="161">12</text>
<text x="36.2" y="163.6">6</text>
<text x="36.2" y="166.1">7</text>
<text x="71.3" y="163.6">11</text>
<text x="71.3" y="166.1">10</text>
<text x="36.2" y="168.7">8</text>
<text x="71.3" y="171.2">17</text>
<text x="71.8" y="168.7">9</text>
</g>
<g font-size="1.4" fill="#006464">
<text x="40.4" y="149.3">WP/CD</text>
<text x="60.4" y="149.3">RDATA_VCC</text>
<text x="40.4" y="151.9">RDAT3_GND</text>
<text x="65.7" y="151.9">VCC</text>
<text x="40.4" y="156.9">DAT2_IN</text>
<text x="40.4" y="159.5">DAT3_IN</text>
<text x="62.3" y="156.9">DAT2_EX</text>
<text x="62.3" y="159.5">DAT3_EX</text>
<text x="40.4" y="162">CMD_IN</text>
<text x="40.4" y="164.6">CLK_IN</text>
<text x="40.4" y="167.1">DAT0_IN</text>
<text x="62.3" y="167.1">DAT0_EX</text>
<text x="62.7" y="162">CMD_EX</text>
<text x="63.1" y="164.6">CLK_EX</text>
<text x="40.4" y="169.6">DAT1_IN</text>
<text x="61.4" y="172.2">EP_(GND)</text>
<text x="62.3" y="169.6">DAT1_EX</text>
</g>
</svg>
